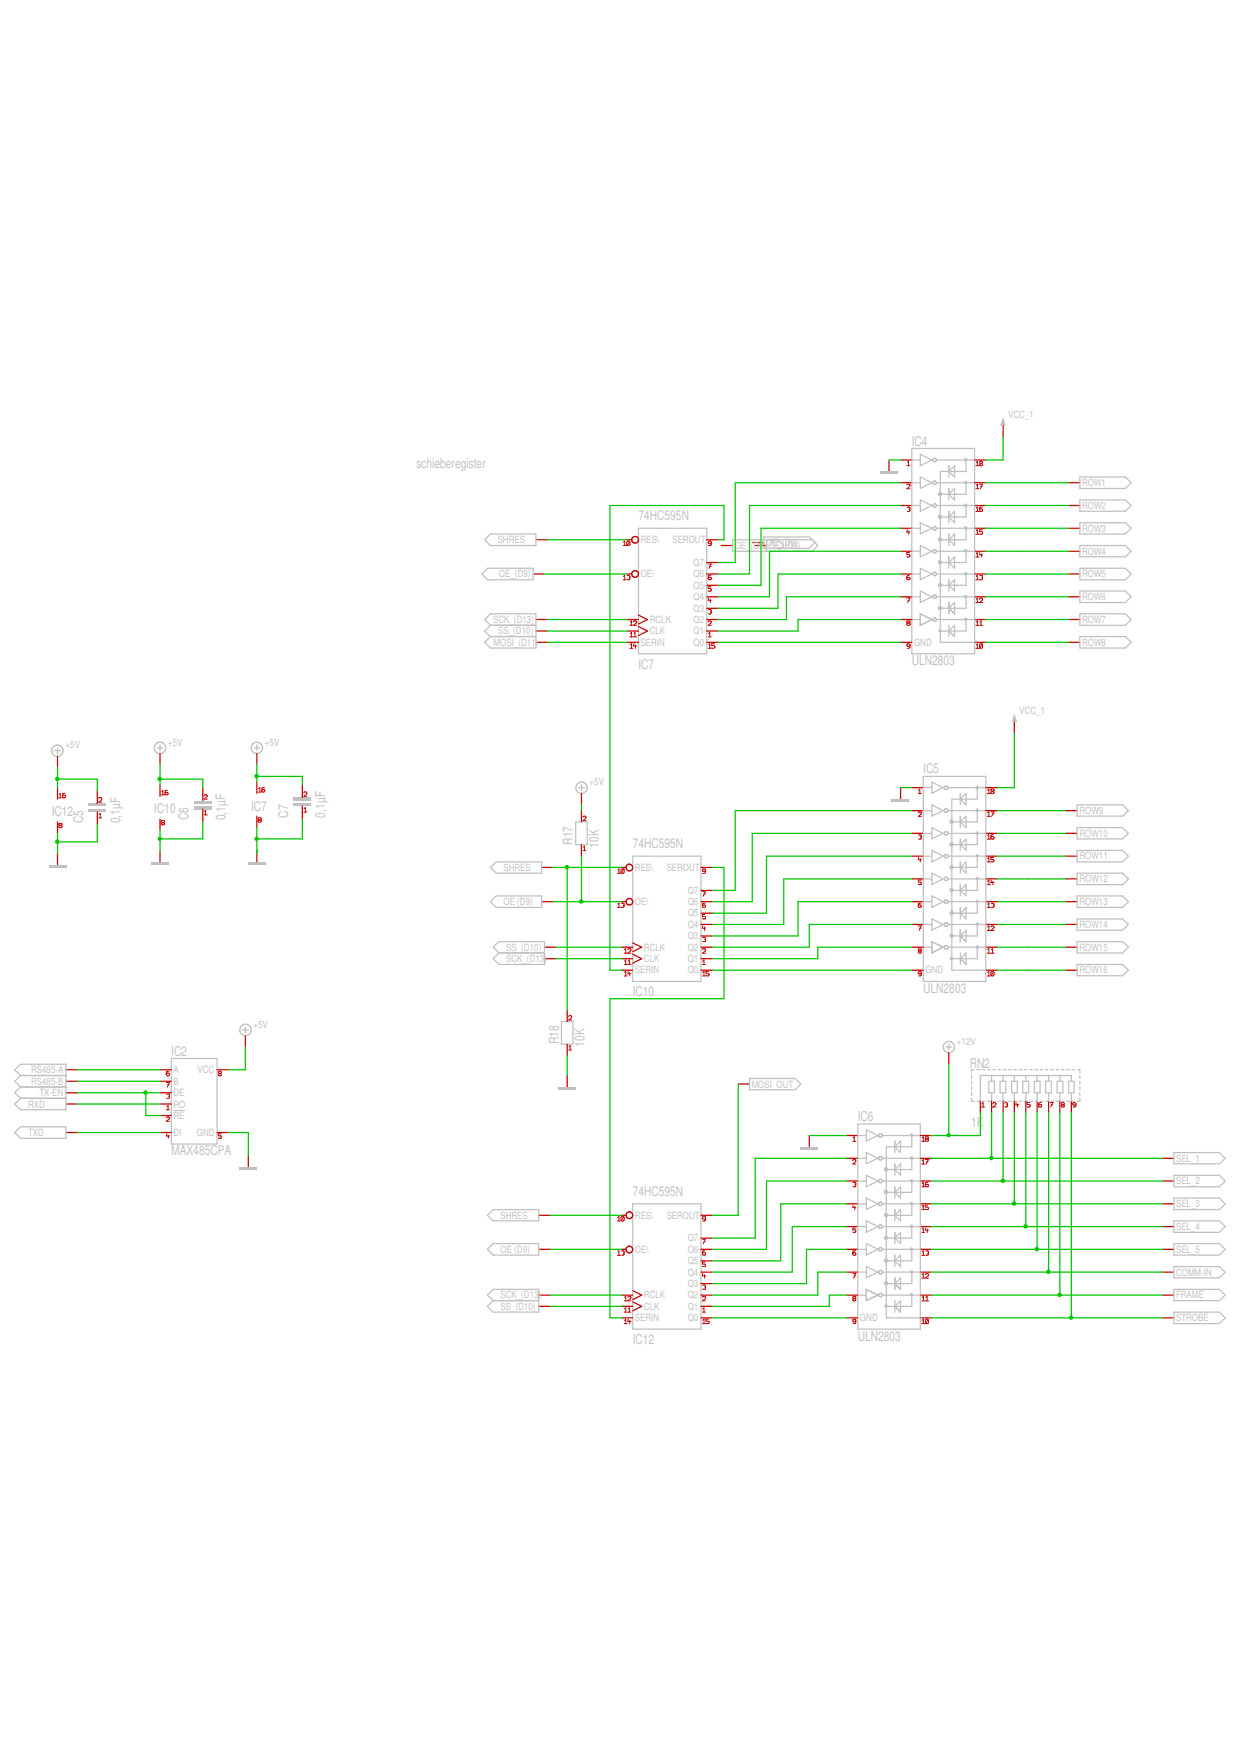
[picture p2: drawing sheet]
<svg xmlns="http://www.w3.org/2000/svg" width="210mm" height="297mm" viewBox="0 0 210 297" stroke-linecap="round" stroke-linejoin="round" font-family="sans-serif">
<path d="M11.2 185h1.9M11.2 191.7h1.9M11.2 186.9h1.9M11.2 183h1.9M11.2 181.1h1.9M42 195.5v2" fill="none" stroke="#c80000" stroke-width=".21"/>
<path d="M3.5 182l-1-.9 1-1h7.7v7.7h-7.7l-1-.9 1-1M3.5 190.7h7.7v2h-7.7l-1-1zM3.5 184h7.7M3.5 184l-1 1 1 .9M3.5 185.9h7.7M3.5 182h7.7M3.5 182l-1 1 1 1" fill="none" stroke="#c0c0c0" stroke-width=".21"/>
<path d="M40.6 197.5h2.9v.5h-2.9z" fill-rule="evenodd" fill="#c0c0c0"/>
<g fill="none" stroke="#c0c0c0" stroke-width=".21">
<path d="M29 179.2h7.7v14.4h-7.7zM41.1 174.3h.9M41.5 173.9v.9"/>
<circle cx="41.6" cy="174.3" r=".97"/>
</g>
<path d="M41.5 175.3v1.9M27.1 181.1h1.9M27.1 191.7h1.9M27.1 185h1.9M27.1 188.8h1.9M36.7 191.7h2" fill="none" stroke="#c80000" stroke-width=".21"/>
<path d="M28.2 189.2a.28 .28 0 0 1 .2-.2 .28 .28 0 0 1 .3 .3l-.5 .5h.5M28.2 185.2h.4l.1 .1-.1 .2M28.2 191.9v.4h.5M28.5 192.1v.6M28.6 185.5h.1M28.6 181.3l-.4 .1v.5a.28 .28 0 0 0 .2 .2 .28 .28 0 0 0 .3-.3 .28 .28 0 0 0-.3-.2 .28 .28 0 0 0-.2 .2M28.6 185.5l.1 .2a.27 .27 0 0 1-.2 .2 .27 .27 0 0 1-.3-.1M37.4 191.9h-.4v.3l.4 .1v.3h-.4" fill="none" stroke="#c80000" stroke-width=".17"/>
<path d="M29.4 187.9h1.8v.1h-1.8z" fill-rule="evenodd" fill="#c0c0c0"/>
<path d="M122 92.3h2M127.3 91.8h2M127.8 92.3h2M27.1 186.9h1.9M27.1 183h1.9M36.7 181.1h2M125 183.5h1.9" fill="none" stroke="#c80000" stroke-width=".21"/>
<path d="M28.2 187.8h.5M28.2 183.2h.5l-.4 .8M28.2 187.3l.2-.2v.7M28.4 183.6h.2M37 181.4v.2l.5 .2-.2 .3h-.2l-.1-.3 .5-.2v-.2l-.2-.1z" fill="none" stroke="#c80000" stroke-width=".17"/>
<path d="M124 91.4h13.5l.9 .9-.9 1h-13.5zM129.3 90.9h7.7l1 .9-1 1h-7.7zM129.8 91.4v1.9M131.7 91.4l1 .9-1 1M126.9 182.5h7.7l1 1-1 .9h-7.7z" fill="none" stroke="#c0c0c0" stroke-width=".21"/>
<g fill="#c0c0c0">
<path d="M49.7 135h2.9v.5h-2.9z" fill-rule="evenodd"/>
<path d="M49.7 136h2.9v.4h-2.9z" fill-rule="evenodd"/>
</g>
<path d="M51.2 132.8v2.2M51.2 136.4v2.2" fill="none" stroke="#c80000" stroke-width=".21"/>
<path d="M51.4 134.2l.2-.2 .3 .1v.3l-.5 .4h.5M51.4 137.5h.5M51.5 136.9l.2-.2v.8" fill="none" stroke="#c80000" stroke-width=".17"/>
<g fill="#c0c0c0">
<path d="M32.9 135.5h2.9v.5h-2.9z" fill-rule="evenodd"/>
<path d="M32.9 136.4h2.9v.5h-2.9z" fill-rule="evenodd"/>
</g>
<path d="M34.3 133.3v2.2M34.3 136.9v2.2" fill="none" stroke="#c80000" stroke-width=".21"/>
<path d="M34.5 134.7a.28 .28 0 0 1 .3-.2 .28 .28 0 0 1 .3 .2l-.6 .6h.6M34.5 137.9h.6M34.6 137.4l.2-.2v.7" fill="none" stroke="#c80000" stroke-width=".17"/>
<g fill="#c0c0c0">
<path d="M15 136h2.9v.4h-2.9z" fill-rule="evenodd"/>
<path d="M15 136.9h2.9v.5h-2.9z" fill-rule="evenodd"/>
</g>
<g fill="none" stroke="#c80000" stroke-width=".21">
<path d="M16.5 133.8v2.2M16.5 137.4v2.2M98.4 137.2v1.9M98.4 143v1.9M96 170.9v2M96 176.7v1.9M143.3 199.9h1.9M143.3 196h1.9M143.3 192.2h1.9M155.8 199.9h1.9M165.9 186.4v1.9M167.9 186.4v1.9"/>
<path d="M169.8 186.4v1.9M171.7 186.4v1.9M173.7 186.4v1.9M175.6 186.4v1.9M177.5 186.4v1.9M179.4 186.4v1.9M181.4 186.4v1.9M143.3 203.8h1.9M143.3 207.6h1.9M143.3 211.5h1.9M143.3 215.3h1.9M155.8 203.8h1.9"/>
<path d="M155.8 207.6h1.9M155.8 211.5h1.9M155.8 215.3h1.9M155.8 219.2h1.9M143.3 223.1h1.9M155.8 223.1h1.9"/>
</g>
<g fill="none" stroke="#c80000" stroke-width=".17">
<path d="M16.7 135.2l.2-.2h.3v.4l-.5 .4h.5M16.7 138.4h.5M16.8 137.8l.2-.1v.7M98.7 138.3l.1-.2 .3 .1v.3l-.4 .4h.5M98.7 144h.5M98.7 143.4l.2-.2v.8M96.3 172.1l.1-.2 .3 .1v.3l-.4 .3h.5M96.3 177.7h.5M96.3 177.2l.2-.2v.7M144.4 196.5l.2-.2h.2v.3l-.4 .4h.5M144.4 193.2h.5M144.4 192.6l.2-.2v.8"/>
<path d="M166.2 187.4h.5M166.2 186.8l.2-.2v.8M168.1 186.8a.28 .28 0 0 1 .3-.2 .28 .28 0 0 1 .2 .3l-.5 .5h.5M170.1 186.7a.27 .27 0 0 1 .3-.1 .27 .27 0 0 1 .2 .3l-.1 .1M170.4 187h.1M170.5 187l.1 .1-.1 .2h-.4M172 186.6v.4h.5M172.3 186.8v.6M174.3 186.6h-.4v.3l.4 .1 .1 .2-.2 .2-.3-.1M176.3 186.6h-.3l-.2 .2 .1 .5h.4v-.3l-.3-.1-.2 .2M177.7 186.6h.6l-.5 .8M177.9 187h.3"/>
<path d="M179.7 186.7l.1-.1 .4 .1v.2l-.5 .2 .1 .3h.2l.2-.3-.5-.2zM182.1 186.9a.28 .28 0 0 1-.3 .2 .28 .28 0 0 1-.2-.3 .28 .28 0 0 1 .2-.2 .28 .28 0 0 1 .3 .2l-.1 .5-.3 .1M144.4 215.6h.5l-.4 .7M144.4 200.2l.2-.1 .2 .1v.3M144.4 204v.3h.5M144.6 215.9h.2M144.7 204.2v.5M144.7 200.5h.1M144.8 207.9h-.4v.3h.3l.2 .1-.1 .2h-.4M144.8 211.7l-.4 .1v.1v.5l.2 .1 .2-.1v-.3l-.1-.1-.3 .1v.1M144.8 200.5v.3h-.4M156 204.7h.5"/>
<path d="M156 208.6h.5M156 212.5h.5M156 216.3h.5M156 200.9h.5M156.1 200.3l.2-.2v.8M156.1 204.2l.2-.2v.7M156.1 208l.2-.1v.7M156.1 211.9l.2-.2v.8M156.1 215.7l.2-.1v.7M156.1 219.6l.2-.2v.8M156.6 215.7l.2-.1h.3l.1 .2-.6 .5h.6M156.7 211.8h.4l.1 .1-.1 .2"/>
<path d="M156.7 207.9l-.1 .3h.6M156.7 219.6l.2-.2v.8M157 208v.6M157.1 212.1h.1M157.1 204h-.5v.3h.5l.1 .3-.2 .1h-.4M157.1 200.1h-.3l-.2 .2 .1 .5h.4l.1-.1-.1-.2-.3-.1-.2 .2M157.1 212.1l.1 .2a.27 .27 0 0 1-.2 .2 .27 .27 0 0 1-.3-.1M144.9 223.5l-.3 .2-.2-.1v-.2l.3-.1 .2 .2-.1 .5h-.4M156 220.2h.5M156 224h.5M156.1 223.5l.2-.2v.7M156.6 220.2h.6"/>
<path d="M157.1 223.4l.1 .5-.2 .1h-.3M157.1 223.4a.27 .27 0 0 0-.3-.1 .27 .27 0 0 0-.2 .2l.1 .5M157.1 223.4l-.4 .6"/>
</g>
<g fill="none" stroke="#c0c0c0" stroke-width=".21">
<path d="M97.5 139.1h1.9v3.9h-1.9zM95 172.9h2v3.8h-2zM145.2 190.2h10.6v34.8h-10.6zM164.5 182v.5M164.5 183v.5M164.5 184v.4M164.5 185v.4M164.5 185.9v.5h.4M164.9 181.1h-.4v.5M165.4 181.1h.4M165.4 186.4h.4M166.3 181.1h.4"/>
<path d="M166.3 186.4h.4M167.2 181.1h.4M167.2 186.4h.4M167.4 183h.9v2h-.9zM167.9 182v1M167.9 185v1.4M168.1 181.1h.4M168.1 186.4h.4M169 181.1h.4M169 186.4h.4M169.3 183h1v2h-1zM169.8 182v1"/>
<path d="M169.8 185v1.4M169.8 181.1h.5M169.8 186.4h.5M170.7 181.1h.5M170.7 186.4h.5M171.2 183h1v2h-1zM171.6 181.1h.5M171.6 186.4h.5M171.7 182v1M171.7 185v1.4M172.5 181.1h.5M172.5 186.4h.5"/>
<path d="M173.1 183h1v2h-1zM173.4 181.1h.5M173.4 186.4h.5M173.7 182v1M173.7 185v1.4M174.3 181.1h.5M174.3 186.4h.5M175.1 183h1v2h-1zM175.2 181.1h.4M175.2 186.4h.4M175.6 182v1M175.6 185v1.4"/>
<path d="M176.1 181.1h.4M176.1 186.4h.4M177 183h1v2h-1zM177 181.1h.4M177 186.4h.4M177.5 182v1M177.5 185v1.4M177.9 181.1h.5M177.9 186.4h.5M178.8 181.1h.4M178.8 186.4h.4M178.9 183h1v2h-1z"/>
<path d="M179.4 182v1M179.4 185v1.4M179.7 181.1h.4M179.7 186.4h.4M180.6 181.1h.4M180.6 186.4h.4M180.9 183h.9v2h-.9zM181.4 183v-1h-15.5v4.4M181.4 185v1.4M181.4 181.1h.5M181.4 186.4h.5M182.4 181.1h.4v.5"/>
<path d="M182.8 182v.5M182.8 183v.5M182.8 184v.4M182.8 185v.4M182.8 185.9v.5h-.4"/>
</g>
<g fill="#c0c0c0">
<circle cx="150" cy="217.2" r=".38"/>
<circle cx="150" cy="213.4" r=".38"/>
<circle cx="150" cy="209.5" r=".38"/>
<circle cx="150" cy="205.7" r=".38"/>
<circle cx="150" cy="201.8" r=".38"/>
<circle cx="150" cy="197.9" r=".38"/>
</g>
<g fill="none" stroke="#c0c0c0" stroke-width=".21">
<path d="M150 198h2.9M151.5 193.1v2M151.5 197v1.9M151.5 198l.9-1v1.9zM152.4 193.1v2l-.9-1zM152.9 194.1h-2.9v29h5.8M150 201.8h2.9M150 205.7h2.9M150 209.5h2.9M150 213.4h2.9M150 217.3h2.9M151.5 200.9v1.9"/>
<path d="M151.5 204.7v1.9M151.5 208.6v1.9M151.5 212.4v2M151.5 216.3v1.9M151.5 201.8l.9-.9v1.9zM151.5 213.4l.9-1v2zM151.5 217.3l.9-1v1.9zM152.4 204.7v1.9l-.9-.9zM152.4 208.6v1.9l-.9-1z"/>
</g>
<g fill="#c0c0c0">
<circle cx="154.3" cy="215.3" r=".31"/>
<circle cx="154.3" cy="211.4" r=".3"/>
<circle cx="154.3" cy="207.6" r=".3"/>
<circle cx="154.3" cy="203.7" r=".3"/>
<circle cx="154.3" cy="199.9" r=".3"/>
<circle cx="154.3" cy="196" r=".31"/>
<circle cx="154.3" cy="192.1" r=".31"/>
</g>
<g fill="none" stroke="#c0c0c0" stroke-width=".21">
<path d="M145.2 192.2h1.4M145.2 196h1.4M145.2 199.9h1.4M146.6 191.2l2 1-2 .9zM146.6 195.1l2 .9-2 1zM146.6 198.9l2 1-2 1zM148.8 195.8l.4-.1 .2 .2-.2 .4-.4-.1zM149.4 192.2h6.4M149.4 196h6.4M149.4 199.9h6.4M154.3 192.2v1.9h-1.4M154.3 196v2h-1.4"/>
<path d="M154.3 199.9v1.9h-1.4M145.2 203.8h1.4M145.2 211.5h1.4M145.2 207.6h1.4M145.2 215.3h1.4M146.6 218.2l2 1-2 .9zM146.6 202.8l2 1-2 .9zM146.6 206.6l2 1-2 1zM146.6 210.5l2 1-2 .9zM149.4 203.8h6.4M149.4 211.5h6.4M149.4 207.6h6.4"/>
<path d="M149.4 215.3h6.4M154.3 203.8v1.9h-1.4M154.3 207.6v1.9h-1.4M154.3 211.5v1.9h-1.4M154.3 215.3v2h-1.4"/>
<circle cx="149.1" cy="199.9" r=".32"/>
<circle cx="149.1" cy="192.2" r=".32"/>
<circle cx="149" cy="203.7" r=".31"/>
<circle cx="149.1" cy="215.3" r=".32"/>
<circle cx="149.1" cy="211.5" r=".31"/>
<circle cx="149.1" cy="207.6" r=".31"/>
</g>
<path d="M155.8 192.2h1.9M155.8 196h1.9" fill="none" stroke="#c80000" stroke-width=".21"/>
<path d="M156 193.2h.5M156 197h.5M156.1 192.6l.2-.2v.8M156.1 196.5l.2-.2v.7M156.6 192.5v.2l.6 .2-.1 .3h-.3l-.2-.3 .6-.2v-.2l-.1-.1h-.3zM156.6 196.3h.6l-.4 .7M156.8 196.6h.3" fill="none" stroke="#c80000" stroke-width=".17"/>
<g fill="#c0c0c0">
<circle cx="154.3" cy="219.1" r=".31"/>
<circle cx="150" cy="221.1" r=".3"/>
</g>
<path d="M156.3 131.4h10.6v34.7h-10.6zM145.2 219.2h1.4M146.6 214.4l2 .9-2 1zM146.6 218.2l2 1-2 .9zM148.9 218.9h.3l.2 .2-.2 .4-.4-.1v-.3zM149.5 219.2h6.3M151.5 216.3v1.9M151.5 217.3l.9 .9M154.3 219.2v1.9h-4.3M151.5 221.1l.9-1v2zM151.5 220.1v2" fill="none" stroke="#c0c0c0" stroke-width=".21"/>
<g fill="none" stroke="#c80000" stroke-width=".21">
<path d="M154.3 137.2h2M154.3 133.3h2M154.3 144.9h2M154.3 148.8h2M154.3 152.6h2M154.3 156.5h2M154.3 141.1h2M166.9 144.9h1.9M166.9 148.8h1.9M166.9 152.6h1.9M166.9 156.5h1.9M166.9 141.1h1.9"/>
<path d="M154.3 164.2h2M166.9 160.3h1.9M166.9 164.2h1.9M143.3 219.2h1.9"/>
</g>
<g fill="none" stroke="#c80000" stroke-width=".17">
<path d="M155.4 137.6l.1-.1h.4v.3l-.5 .4h.6M155.4 134.3h.6M155.5 133.7l.2-.1v.7M155.4 156.7h.6l-.4 .8M155.5 141.4l.2-.1 .2 .1v.2M155.5 145.1l-.1 .4h.6M155.7 157.1h.2M155.8 145.3v.6M155.8 141.6h.1M155.9 149h-.5v.3l.5 .1v.3h-.5M155.9 152.9h-.4l-.1 .1 .1 .5h.4v-.3h-.1h-.3l-.1 .2M155.9 141.6v.4h-.4"/>
<path d="M167.1 145.9h.5M167.1 149.7h.5M167.1 153.6h.5M167.1 157.5h.5M167.1 142h.5M167.2 141.5l.2-.2v.7M167.2 145.3l.2-.2v.8M167.2 149.2l.2-.2v.7M167.2 153l.2-.1v.7M167.2 156.9l.2-.2v.8M167.7 156.9l.2-.2 .3 .1 .1 .2-.6 .5h.6M167.8 152.9h.4l.1 .1-.1 .2"/>
<path d="M167.8 149l-.1 .4h.6M168.1 149.2v.5M168.1 153.2h.1M168.2 145.1h-.5v.4h.5l.1 .2-.2 .2-.4-.1M168.2 141.3h-.3l-.2 .2 .1 .5h.4l.1-.1-.1-.3h-.3l-.2 .2M168.2 153.2l.1 .2-.1 .1h-.4M156 164.7l-.2 .1h-.3v-.3l.3-.1 .2 .2-.1 .5-.4 .1M167.1 161.3h.5M167.1 165.2h.5M167.2 160.7l.2-.1v.7M167.2 164.6l.2-.2v.8M167.7 161.3h.6"/>
<path d="M167.8 160.7l.2-.1v.7M168.2 164.5l.1 .5a.27 .27 0 0 1-.2 .2 .27 .27 0 0 1-.3-.1M168.2 164.5a.28 .28 0 0 0-.5 .1l.1 .5M168.2 164.5l-.4 .6M144.4 219.5v.2l.5 .2-.2 .3h-.2l-.1-.3 .5-.2v-.2l-.2-.1z"/>
</g>
<g fill="#c0c0c0">
<circle cx="161.1" cy="158.4" r=".38"/>
<circle cx="161.1" cy="154.5" r=".38"/>
<circle cx="161.1" cy="150.7" r=".38"/>
<circle cx="161.1" cy="146.8" r=".38"/>
<circle cx="161.1" cy="142.9" r=".38"/>
<circle cx="161.1" cy="139.1" r=".38"/>
</g>
<g fill="none" stroke="#c0c0c0" stroke-width=".21">
<path d="M161.1 139.1h2.9M162.6 134.3v1.9M162.6 138.1v2M163.5 134.3v1.9l-.9-.9zM163.5 138.1v2l-.9-1zM164 135.3h-2.9v28.9h5.8M161.1 143h2.9M161.1 146.8h2.9M161.1 150.7h2.9M161.1 154.6h2.9M161.1 158.4h2.9M162.6 142v1.9"/>
<path d="M162.6 145.9v1.9M162.6 149.7v1.9M162.6 153.6v1.9M162.6 157.4v2M162.6 143l.9-1v1.9zM162.6 146.8l.9-.9v1.9zM162.6 154.6l.9-1v1.9zM162.6 158.4l.9-1v2zM163.5 149.7v1.9l-.9-.9z"/>
</g>
<g fill="#c0c0c0">
<circle cx="165.4" cy="156.4" r=".3"/>
<circle cx="165.4" cy="152.6" r=".3"/>
<circle cx="165.4" cy="148.7" r=".3"/>
<circle cx="165.4" cy="144.9" r=".3"/>
<circle cx="165.4" cy="141" r=".3"/>
<circle cx="165.4" cy="137.1" r=".31"/>
<circle cx="165.4" cy="133.3" r=".31"/>
</g>
<g fill="none" stroke="#c0c0c0" stroke-width=".21">
<path d="M156.3 133.3h1.4M156.3 137.2h1.4M157.7 132.4l1.9 .9-1.9 1zM157.7 136.2l1.9 1-1.9 .9zM159.9 133.1h.4l.1 .1v.2l-.1 .2h-.3l-.1-.2zM160.4 133.3h6.5M160.4 137.2h6.5M165.4 133.3v2h-1.4M165.4 137.2v1.9h-1.4M156.3 141.1h1.4M156.3 144.9h1.4M156.3 152.6h1.4"/>
<path d="M156.3 148.8h1.4M156.3 156.5h1.4M157.7 159.4l1.9 .9-1.9 1zM157.7 140.1l1.9 1-1.9 .9zM157.7 143.9l1.9 1-1.9 1zM157.7 147.8l1.9 1-1.9 .9zM157.7 151.6l1.9 1-1.9 1zM159.9 140.8h.4l.1 .1v.2l-.2 .3-.2-.1-.1-.2zM159.9 156.3l.4-.1 .1 .2v.2l-.1 .2h-.3l-.1-.2zM160.4 141.1h6.5M160.4 144.9h6.5M160.4 152.6h6.5"/>
<path d="M160.4 148.8h6.5M160.4 156.5h6.5M165.4 141.1v1.9h-1.4M165.4 144.9v1.9h-1.4M165.4 148.8v1.9h-1.4M165.4 152.6v2h-1.4M165.4 156.5v1.9h-1.4"/>
<circle cx="160.1" cy="137.2" r=".32"/>
<circle cx="160.1" cy="144.9" r=".32"/>
<circle cx="160.1" cy="148.8" r=".31"/>
<circle cx="160.1" cy="152.6" r=".3"/>
</g>
<path d="M166.9 133.3h1.9M166.9 137.2h1.9" fill="none" stroke="#c80000" stroke-width=".21"/>
<path d="M167.1 134.3h.5M167.1 138.2h.5M167.2 133.7l.2-.1v.7M167.2 137.6l.2-.2v.8M167.7 137.4h.6l-.4 .8M167.9 133.6l-.2 .2 .6 .3-.2 .2h-.2l-.2-.1v-.1l.6-.3-.2-.2zM167.9 137.8h.3" fill="none" stroke="#c80000" stroke-width=".17"/>
<g fill="#c0c0c0">
<circle cx="165.4" cy="160.3" r=".31"/>
<circle cx="161.1" cy="162.2" r=".31"/>
</g>
<g fill="none" stroke="#c0c0c0" stroke-width=".21">
<path d="M154.3 75.9h10.7v34.8h-10.7zM157.7 155.5l1.9 1-1.9 .9zM157.7 159.4l1.9 .9-1.9 1zM162.6 157.4v2M162.6 158.4l.9 1M156.3 160.3h1.4M160.6 160.3h6.3M162.6 162.3l.9-1v1.9zM162.6 161.3v1.9M165.4 160.3v2h-4.3"/>
<circle cx="160.1" cy="160.3" r=".32"/>
</g>
<g fill="none" stroke="#c80000" stroke-width=".21">
<path d="M152.4 77.9h1.9M152.4 89.4h1.9M152.4 93.3h1.9M152.4 97.2h1.9M152.4 85.6h1.9M152.4 81.7h1.9M165 89.4h1.9M165 93.3h1.9M165 97.2h1.9M165 85.6h1.9M152.4 101h1.9M152.4 108.7h1.9"/>
<path d="M165 101h1.9M165 104.9h1.9M165 108.7h1.9M154.3 160.3h2"/>
</g>
<g fill="none" stroke="#c80000" stroke-width=".17">
<path d="M153.5 78.8h.6M153.6 78.3l.2-.2v.7M153.5 82.1l.2-.1h.3l.1 .2-.6 .5h.6M153.6 85.9h.4l.1 .1-.1 .2M153.6 89.7l-.1 .3h.6M153.8 89.8v.6M153.9 86.2h.1M154 93.5h-.5v.4h.3l.3 .1-.3 .3-.3-.1M154 97.4h-.3l-.2 .2 .1 .5h.4l.1-.1-.1-.3h-.3l-.2 .2M154 86.2l.1 .2a.27 .27 0 0 1-.2 .2 .27 .27 0 0 1-.3-.1M165.2 90.4h.5M165.2 94.3h.5"/>
<path d="M165.2 98.1h.5M165.2 86.6h.5M165.3 86l.1-.2v.8M165.3 89.8l.1-.1v.7M165.3 93.7l.1-.2v.8M165.3 97.6l.1-.2v.7M165.9 97.5h.4v.2M165.9 93.5l-.1 .4h.5M166.2 93.7v.6M166.2 97.7h.1M166.3 89.7h-.5v.3h.5v.3l-.1 .1-.4-.1M166.3 85.8l-.4 .1-.1 .1 .1 .5 .1 .1 .3-.1v-.3l-.1-.1h-.2l-.2 .2"/>
<path d="M166.3 97.7v.4h-.4M153.5 101.2h.6l-.5 .8M153.7 101.6h.3M154.1 109.2l-.3 .2-.2-.1-.1-.1 .1-.2h.2l.3 .1-.1 .5-.4 .1M165.2 102h.5M165.2 105.8h.5M165.2 109.7h.5M165.3 101.4l.1-.2v.8M165.3 105.3l.1-.2v.7M165.3 109.1l.1-.1v.7M165.8 101.4l.2-.2 .3 .1v.3l-.5 .4h.5M165.8 105.8h.5"/>
<path d="M165.9 105.3l.2-.2v.7M166.3 109v.6h-.4M166.3 109h-.4v.6M166.3 109l-.4 .6M155.4 160.7l.2-.1 .4 .1v.1l-.6 .3 .2 .2h.2l.2-.2-.6-.3z"/>
</g>
<g fill="#c0c0c0">
<circle cx="159.1" cy="102.9" r=".38"/>
<circle cx="159.1" cy="99" r=".38"/>
<circle cx="159.1" cy="95.2" r=".38"/>
<circle cx="159.1" cy="91.3" r=".38"/>
<circle cx="159.1" cy="87.5" r=".38"/>
<circle cx="159.1" cy="83.6" r=".38"/>
</g>
<g fill="none" stroke="#c0c0c0" stroke-width=".21">
<path d="M160.6 78.8v1.9M161.6 78.8v1.9l-1-.9zM162.1 79.8h-2.9v28.9h5.8M159.2 87.5h2.9M159.2 91.4h2.9M159.2 95.2h2.9M159.2 99.1h2.9M159.2 83.7h2.9M160.6 82.7v1.9M160.6 86.5v2M160.6 90.4v1.9M160.6 94.2v2"/>
<path d="M160.6 98.1v1.9M160.6 87.5l1-1v2zM160.6 95.2l1-1v2zM160.6 99.1l1-1v1.9zM161.6 82.7v1.9l-1-.9zM161.6 90.4v1.9l-1-.9zM159.2 103h2.9M160.6 102v1.9M160.6 103l1-1v1.9z"/>
</g>
<g fill="#c0c0c0">
<circle cx="163.5" cy="101" r=".31"/>
<circle cx="163.5" cy="97.1" r=".31"/>
<circle cx="163.5" cy="93.2" r=".32"/>
<circle cx="163.5" cy="89.4" r=".32"/>
<circle cx="163.5" cy="85.5" r=".32"/>
<circle cx="163.5" cy="81.7" r=".31"/>
<circle cx="163.5" cy="77.8" r=".31"/>
</g>
<g fill="none" stroke="#c0c0c0" stroke-width=".21">
<path d="M154.3 77.9h1.5M155.8 76.9l1.9 1-1.9 .9zM158.5 77.9h6.5M163.5 77.9v1.9h-1.4M154.3 81.7h1.5M154.3 85.6h1.5M154.3 89.4h1.5M154.3 97.2h1.5M154.3 93.3h1.5M155.8 80.7l1.9 1-1.9 1zM155.8 84.6l1.9 1-1.9 .9zM155.8 88.5l1.9 .9-1.9 1z"/>
<path d="M155.8 92.3l1.9 1-1.9 .9zM155.8 96.2l1.9 1-1.9 .9zM158 85.4l.2-.1 .3 .1v.3l-.1 .2-.4-.1-.1-.2zM158.1 93l.4 .1v.3l-.1 .2a.31 .31 0 0 1-.4-.2 .31 .31 0 0 1 .1-.4zM158.5 81.7h6.5M158.5 85.6h6.5M158.5 89.4h6.5M158.5 97.2h6.5M158.5 93.3h6.5M163.5 81.7v2h-1.4M163.5 85.6v1.9h-1.4M163.5 89.4v2h-1.4"/>
<path d="M163.5 93.3v1.9h-1.4M163.5 97.2v1.9h-1.4M154.3 101h1.5M155.8 103.9l1.9 1-1.9 .9zM158.5 101h6.5M163.5 101v2h-1.4"/>
<circle cx="158.2" cy="77.9" r=".3"/>
<circle cx="158.2" cy="89.4" r=".31"/>
<circle cx="158.2" cy="81.7" r=".29"/>
<circle cx="158.2" cy="97.2" r=".3"/>
<circle cx="158.2" cy="101" r=".29"/>
</g>
<path d="M165 77.9h1.9M165 81.7h1.9" fill="none" stroke="#c80000" stroke-width=".21"/>
<path d="M165.2 78.8h.5M165.3 78.3l.1-.2v.7M165.8 78.2l.1-.1 .4 .1v.1l-.5 .3 .1 .2h.3l.1-.2-.5-.3zM165.2 82.7h.5M165.3 82.1l.1-.1v.7M165.8 82h.5l-.4 .7M166 82.3h.3" fill="none" stroke="#c80000" stroke-width=".17"/>
<g fill="#c0c0c0">
<circle cx="163.5" cy="104.8" r=".31"/>
<circle cx="159.1" cy="106.8" r=".3"/>
</g>
<g fill="none" stroke="#c0c0c0" stroke-width=".21">
<path d="M83 90.4h7.7v1.9h-7.7l-1-.9zM108.1 89.4h11.5v21.3h-11.5zM154.3 104.9h1.5M155.8 100l1.9 1-1.9 1zM155.8 103.9l1.9 1-1.9 .9zM158.7 104.9h6.3M160.6 106.8l1-1v1.9zM160.6 102v1.9M160.6 105.8v1.9M160.6 103l1 .9M163.5 104.9v1.9h-4.3M98 133.3h.9"/>
<path d="M98.4 132.8v1M83 146.8l1-.9h7.7v1.9h-7.7zM107.1 144.9h11.6v21.2h-11.6zM83.5 204.7h7.7v1.9h-7.7l-1-.9zM107.1 203.8h11.6v21.2h-11.6zM198.7 214.4h7.7l1 .9-1 1h-7.7z"/>
<circle cx="158.2" cy="104.9" r=".29"/>
<circle cx="98.4" cy="133.3" r=".97"/>
</g>
<g fill="none" stroke="#c80000" stroke-width=".21">
<path d="M90.7 91.4h2M106.1 91.4h.8M106.1 97.2h.8M119.6 91.4h2M119.6 97.2h2M119.6 95.2h2M119.6 99.1h2M106.1 104.9h2M106.1 108.7h2M106.1 106.8h2M108.1 104.1l1.5 .8-1.5 .7M108.1 106l1.5 .8-1.5 .8"/>
<path d="M119.6 104.9h2M119.6 108.7h2M119.6 106.8h2M119.6 101h2M119.6 103h2M152.4 104.9h1.9M9.7 133.3v2M9.7 139.1v2M27.1 132.8v2M27.1 138.6v1.9M43.5 132.4v1.9M43.5 138.1v2"/>
<path d="M98.4 134.3v1.9M91.7 146.8h1.9M105.2 146.8h.8M105.2 152.6h.8M107.1 159.6l1.5 .7-1.5 .8M118.7 146.8h1.9M118.7 152.6h1.9M118.7 150.7h1.9M118.7 154.6h1.9M118.7 156.5h1.9M118.7 158.4h1.9M105.2 164.2h1.9"/>
<path d="M105.2 160.3h1.9M105.2 162.3h1.9M107.1 161.5l1.5 .8-1.5 .7M118.7 164.2h1.9M118.7 160.3h1.9M118.7 162.3h1.9M96 182v2M91.2 205.7h1.9M105.2 205.7h.8M105.2 211.5h.8M105.2 219.2h1.9M107.1 218.4l1.5 .8-1.5 .8"/>
<path d="M118.7 205.7h1.9M118.7 211.5h1.9M118.7 219.2h1.9M118.7 209.5h1.9M118.7 213.4h1.9M118.7 215.3h1.9M118.7 217.3h1.9M196.8 215.3h1.9M105.2 223.1h1.9M105.2 221.1h1.9M107.1 220.3l1.5 .8-1.5 .8M118.7 223.1h1.9"/>
<path d="M118.7 221.1h1.9"/>
<circle cx="107.5" cy="97.1" r=".56"/>
<circle cx="107.5" cy="91.4" r=".58"/>
<circle cx="106.5" cy="152.6" r=".56"/>
<circle cx="106.5" cy="146.8" r=".56"/>
<circle cx="106.5" cy="211.5" r=".56"/>
<circle cx="106.5" cy="205.7" r=".56"/>
</g>
<g fill="none" stroke="#c80000" stroke-width=".17">
<path d="M105.5 92.3h.5M105.5 98.1h.5M105.5 91.8l.2-.2v.7M105.5 97.6l.2-.2v.7M106.2 97.5a.27 .27 0 0 1 .3-.1 .27 .27 0 0 1 .1 .2v.1M106.5 97.7h.1M106.6 91.7v.5l-.2 .1h-.2M106.6 91.7a.27 .27 0 0 0-.3-.1 .27 .27 0 0 0-.2 .2l.1 .5M106.6 97.7v.2v.2h-.4M106.6 91.7l-.4 .6M119.9 95.5h.5l-.4 .7M120.1 95.8h.3"/>
<path d="M120.4 97.4h-.3l-.2 .2v.5h.5v-.4h-.3l-.2 .2M120.4 99.3h-.5v.3h.3l.2 .2-.2 .3-.3-.1M120.4 91.8l-.2 .2h-.1l-.2-.2v-.1l.3-.1 .2 .2v.5h-.5M106.6 105.8h.5M106.6 109.7h.5M106.6 107.8h.5M106.7 105.3l.2-.2v.7M106.7 107.2l.2-.2v.8M106.7 109.1l.2-.1v.7M107.2 105.3a.28 .28 0 0 1 .3-.2 .28 .28 0 0 1 .3 .2l-.6 .5h.6M107.2 107.8h.6M107.3 109l-.1 .3h.6"/>
<path d="M107.3 107.2l.2-.2v.8M107.6 109.1v.6M119.9 105.3l.2-.2 .3 .1v.3l-.5 .3h.5M119.9 109.7h.5M119.9 107.8h.5M119.9 103.2h.5v.3M119.9 107.2l.2-.2v.8M119.9 109.1l.2-.1v.7M119.9 101.2v.4h.5M120.2 101.4v.6M120.3 103.5h.1M120.4 103.5v.3l-.2 .1-.3-.1"/>
<path d="M120.9 109h-.4v.3h.3l.2 .2-.2 .2-.3-.1M153.6 105.1h.3l.2 .1v.1l-.6 .3 .1 .2h.3l.2-.2-.6-.3zM9.9 135h.6M9.9 139.4v.2l.6 .2-.1 .3h-.3l-.2-.3 .6-.2v-.2h-.1zM10 134.5l.2-.2v.7M11 134.3h-.4v.2v.5h.2h.2l.1-.2-.2-.2h-.1l-.2 .2M27.3 134.5h.6M27.3 139v.1l.6 .3-.2 .2h-.3l-.1-.2 .6-.3v-.1l-.2-.1h-.3zM27.4 134l.2-.2v.7M28.4 133.8h-.3l-.2 .2 .1 .5h.4v-.3l-.3-.1-.2 .2M43.7 134.1h.5M43.7 138.5l.1-.1h.3l.1 .1v.1l-.5 .3 .1 .2h.3l.1-.2-.5-.3z"/>
<path d="M43.8 133.5l.2-.2v.8M44.8 133.3h-.4l-.1 .2 .1 .5h.4v-.2l-.1-.2-.3 .1-.1 .1M104.5 147.8h.5M104.5 153.6h.5M104.6 147.2l.2-.1v.7M104.6 153l.2-.1v.7M105.2 152.9h.4l.1 .1-.1 .2M105.5 153.2h.1M105.6 147.1l.1 .5a.27 .27 0 0 1-.2 .2 .27 .27 0 0 1-.3-.1M105.6 153.2l.1 .2-.1 .1h-.4M105.6 147.1h-.3l-.2 .1 .1 .5M105.6 147.1l-.4 .6"/>
<path d="M118.9 150.9h.5l-.4 .8M119 158.7l.1-.1 .3 .1v.3M119 156.7l-.1 .4h.5M119.1 151.3h.3M119.3 156.9v.6M119.3 159h.1M119.4 152.9h-.4l-.1 .1 .1 .5h.4v-.3h-.1h-.3l-.1 .2M119.4 154.8h-.5v.3l.5 .1v.1v.2h-.5M119.4 159v.3h-.4M119.4 147.3l-.1 .2-.3-.1v-.3h.3l.1 .1v.5l-.4 .1M105.7 165.2h.5M105.7 161.3h.5"/>
<path d="M105.7 163.2h.5M105.7 160.7l.2-.1v.7M105.7 162.7l.2-.2v.7M105.7 164.6l.2-.2v.8M106.3 160.7l.2-.1h.2l.1 .2-.5 .5h.5M106.3 163.2h.5M106.3 162.7l.3-.2v.7M106.3 164.4v.4h.5M106.6 164.6v.6M118.9 160.7l.1-.1h.4v.4l-.5 .3h.5M118.9 165.2h.5M118.9 163.2h.5"/>
<path d="M119 162.7l.2-.2v.7M119 164.6l.2-.2v.8M120 164.4h-.5v.3h.3l.3 .3a.33 .33 0 0 1-.6 .1M104.5 206.7h.5M104.5 212.5h.5M104.6 206.1l.2-.2v.8M104.6 211.9l.2-.2v.8M105.2 211.8h.4l.1 .1-.1 .2M105.5 212.1h.1M105.6 206l.1 .5a.27 .27 0 0 1-.2 .2 .27 .27 0 0 1-.3-.1M105.6 206l-.3-.1-.2 .2 .1 .5M105.6 212.1l.1 .2a.27 .27 0 0 1-.2 .2 .27 .27 0 0 1-.3-.1"/>
<path d="M105.6 206l-.4 .6M105.7 219.6l.2-.2v.8M106.3 219.6l.2-.2 .2 .1 .1 .2-.5 .5h.5M118.9 219.6l.1-.1h.4v.3l-.5 .4h.5M118.9 209.8h.5l-.4 .7M119 217.6l.1-.1 .3 .1v.2M119 215.6l-.1 .3h.5M119.1 210.1h.3M119.3 215.7v.6M119.3 217.8h.1M119.4 211.7l-.4 .1-.1 .1 .1 .5 .1 .1 .3-.1v-.3l-.1-.1-.3 .1-.1 .1M119.4 213.6h-.5v.4h.5v.1v.2h-.5"/>
<path d="M119.4 217.8v.4h-.4M119.4 206.2l-.1 .1h-.3v-.3l.3-.1 .1 .2v.5l-.4 .1M105.7 224h.5M105.7 220.2h.5M105.7 222.1h.5M105.7 221.5l.2-.1v.7M105.7 223.5l.2-.2v.7M106.3 222.1h.5M106.3 223.3v.3h.5M106.3 221.5l.3-.1v.7M106.6 223.5v.5M118.9 224h.5"/>
<path d="M118.9 222.1h.5M119 221.5l.2-.1v.7M119 223.5l.2-.2v.7M120 223.3h-.5v.3h.5l.1 .3-.3 .1h-.3"/>
</g>
<path d="M94.6 184h2.9v.4h-2.9z" fill-rule="evenodd" fill="#c0c0c0"/>
<g fill="none" stroke="#c80000" stroke-width=".21">
<path d="M90.3 97.2h1.9M180.9 81.7h1.9M90.7 106.8h2M90.7 104.9h2M90.7 108.7h2M9.7 128v2M27.1 127.6v1.9M43.5 127.6v1.9M43.5 143.9v2M91.7 152.6h1.9M92.2 160.3h1.9M92.2 162.3h1.9"/>
<path d="M196.8 199.9h1.9M196.8 196h1.9M91.2 219.2h1.9M91.2 211.5h1.9M196.8 211.5h1.9M196.8 207.6h1.9M196.8 203.8h1.9M91.2 221.1h1.9"/>
</g>
<g fill="none" stroke="#c0c0c0" stroke-width=".21">
<path d="M82.5 96.2h7.8v1.9h-7.8l-.9-.9zM182.8 80.7h7.7l1 1-1 1h-7.7zM83 105.8l-1-.9 1-1h7.7v5.8h-7.7l-1-1 1-1M83 105.8h7.7M83 105.8l-1 1 1 .9M83 107.7h7.7M9.2 127h1M9.7 126.6v1M26.6 126.6h1M27.1 126.1v.9M43 126.6h.9M43.5 126.1v.9"/>
<path d="M84 151.6h7.7v2h-7.7l-1-1zM83.5 160.3l1-.9h7.7v3.8h-7.7l-1-.9 1-1zM84.5 161.3h7.7M198.7 195.1h7.7l1 .9-1 1h-7.7zM198.7 198.9h7.7l1 1-1 1h-7.7zM83.5 210.5h7.7v1.9h-7.7l-1-.9zM83.5 218.2h7.7v3.9h-7.7l-1-1 1-1-1-.9zM198.7 202.8h7.7l1 1-1 .9h-7.7zM198.7 206.6h7.7l1 1-1 1h-7.7zM198.7 210.5h7.7l1 1-1 .9h-7.7zM83.5 220.1h7.7"/>
<circle cx="9.7" cy="127.1" r=".97"/>
<circle cx="27.1" cy="126.6" r=".98"/>
<circle cx="43.5" cy="126.6" r=".95"/>
</g>
<path d="M42 145.9h2.9v.4h-2.9z" fill-rule="evenodd" fill="#c0c0c0"/>
<path d="M27.1 143.9v2" fill="none" stroke="#c80000" stroke-width=".21"/>
<path d="M25.7 145.9h2.8v.4h-2.8z" fill-rule="evenodd" fill="#c0c0c0"/>
<path d="M9.7 144.4v1.9" fill="none" stroke="#c80000" stroke-width=".21"/>
<path d="M8.3 146.3h2.9v.5h-2.9z" fill-rule="evenodd" fill="#c0c0c0"/>
<g fill="none" stroke="#c0c0c0" stroke-width=".21">
<path d="M160.1 177.2h1M160.6 176.7v1M198.7 218.2h7.7l1 1-1 .9h-7.7zM198.7 222.1h7.7l1 1-1 .9h-7.7z"/>
<circle cx="160.6" cy="177.2" r=".97"/>
</g>
<path d="M160.6 178.2v1.9M196.8 219.2h1.9M196.8 223.1h1.9" fill="none" stroke="#c80000" stroke-width=".21"/>
<path d="M171.7 120.8l.5 1.4h-1z" fill="#c0c0c0"/>
<path d="M171.7 122.2v2" fill="none" stroke="#c80000" stroke-width=".21"/>
<path d="M169.8 70.6l.5 1.5h-1z" fill="#c0c0c0"/>
<g fill="none" stroke="#c80000" stroke-width=".21">
<path d="M169.8 72.1v1.9M180.9 97.2h1.9M180.9 93.3h1.9M180.9 89.4h1.9M180.9 85.6h1.9M180.9 108.7h1.9M180.9 104.9h1.9M180.9 101h1.9M180.4 137.2h1.9M180.4 156.5h1.9M180.4 152.6h1.9M180.4 148.8h1.9"/>
<path d="M180.4 144.9h1.9M180.4 141.1h1.9M180.4 164.2h1.9M180.4 160.3h1.9M137 192.2v1.9"/>
</g>
<g fill="none" stroke="#c0c0c0" stroke-width=".21">
<path d="M182.8 84.6h7.7l1 1-1 .9h-7.7zM182.8 88.5h7.7l1 .9-1 1h-7.7zM182.8 92.3h7.7l1 1-1 .9h-7.7zM182.8 96.2h7.7l1 1-1 .9h-7.7zM182.8 100h7.7l1 1-1 1h-7.7zM182.8 103.9h7.7l1 1-1 .9h-7.7zM182.8 107.7h7.7l1 1-1 1h-7.7zM182.3 136.2h7.7l1 1-1 .9h-7.7zM182.3 140.1h7.7l1 1-1 .9h-7.7zM182.3 143.9h7.7l1 1-1 1h-7.7zM182.3 147.8h7.7l1 1-1 .9h-7.7zM182.3 151.6h7.7l1 1-1 1h-7.7z"/>
<path d="M182.3 155.5h7.7l1 1-1 .9h-7.7zM182.3 159.4h7.7l1 .9-1 1h-7.7zM182.3 163.2h7.7l1 1-1 .9h-7.7z"/>
</g>
<path d="M135.6 194.1h2.8v.5h-2.8z" fill-rule="evenodd" fill="#c0c0c0"/>
<path d="M152.4 133.3v2" fill="none" stroke="#c80000" stroke-width=".21"/>
<path d="M151 135.3h2.9v.4h-2.9z" fill-rule="evenodd" fill="#c0c0c0"/>
<path d="M150.5 77.9v1.9" fill="none" stroke="#c80000" stroke-width=".21"/>
<path d="M149.1 79.8h2.8v.5h-2.8z" fill-rule="evenodd" fill="#c0c0c0"/>
<circle cx="24.6" cy="184.9" r=".38" fill="#00c800"/>
<path d="M121.6 91.4h1v-5.8h-19.3v78.6h1.9M92.7 108.7h13.4M120.6 146.8h2v22.2h-19.3v54.1h1.9M41.5 177.2v3.9h-2.8M13.1 185h14M13.1 183h14M13.1 181.1h14M24.7 185v3.8h2.4M125 183.5v22.2h-4.4" fill="none" stroke="#00c800" stroke-width=".21"/>
<circle cx="98.4" cy="152.6" r=".38" fill="#00c800"/>
<path d="M93.6 152.6h11.6M98.4 144.9v7.7M93.1 211.5h12.1M175.6 211.5h21.2" fill="none" stroke="#00c800" stroke-width=".21"/>
<circle cx="175.5" cy="211.4" r=".38" fill="#00c800"/>
<path d="M175.6 188.3v23.2h-17.9M173.7 207.6h23.1" fill="none" stroke="#00c800" stroke-width=".21"/>
<circle cx="173.6" cy="207.6" r=".38" fill="#00c800"/>
<path d="M173.7 188.3v19.3h-16M171.7 203.8h25.1" fill="none" stroke="#00c800" stroke-width=".21"/>
<circle cx="171.7" cy="203.7" r=".38" fill="#00c800"/>
<path d="M171.7 188.3v15.5h-14" fill="none" stroke="#00c800" stroke-width=".21"/>
<circle cx="169.8" cy="199.9" r=".38" fill="#00c800"/>
<path d="M157.7 199.9h39.1M167.9 196h28.9M169.8 188.3v11.6" fill="none" stroke="#00c800" stroke-width=".21"/>
<circle cx="167.8" cy="196" r=".38" fill="#00c800"/>
<path d="M166.9 81.7h14M167.9 188.3v7.7h-10.2" fill="none" stroke="#00c800" stroke-width=".21"/>
<circle cx="177.5" cy="215.3" r=".38" fill="#00c800"/>
<g fill="none" stroke="#00c800" stroke-width=".21">
<path d="M152.4 81.7h-27.9v13.5h-2.9M152.4 85.6h-25.5v11.6h-5.3M152.4 97.2h-20.7v5.8h-10.1M152.4 89.4h-23.6v9.7h-7.2M152.4 93.3h-22.1v7.7h-8.7M121.6 108.7h30.8M152.4 104.9h-17.3v1.9h-13.5M152.4 101h-19.3v3.9h-11.5M154.3 137.2h-29.8v13.5h-3.9M154.3 144.9h-24.5v9.7h-9.2M154.3 141.1h-27v11.5h-6.7M154.3 152.6h-19.2v5.8h-14.5"/>
<path d="M154.3 148.8h-21.6v7.7h-12.1M154.3 156.5h-17.3v3.8h-16.4M120.6 164.2h33.7M154.3 160.3h-15.9v2h-17.8M143.3 196h-15.5v13.5h-7.2M143.3 199.9h-13.5v11.6h-9.2M177.5 188.3v27M143.3 207.6h-9.2v7.7h-13.5M143.3 215.3h-4.9v3.9h-17.8M143.3 211.5h-6.8v5.8h-15.9M143.3 203.8h-11.1v9.6h-11.6M143.3 219.2h-2.9v1.9h-19.8"/>
<path d="M157.7 215.3h39.1M120.6 223.1h22.7"/>
</g>
<circle cx="181.3" cy="223" r=".38" fill="#00c800"/>
<path d="M181.4 188.3v34.8M157.7 223.1h39.1" fill="none" stroke="#00c800" stroke-width=".21"/>
<circle cx="179.4" cy="219.2" r=".38" fill="#00c800"/>
<g fill="none" stroke="#00c800" stroke-width=".21">
<path d="M169.8 74v3.9h-2.9M166.9 97.2h14M166.9 93.3h14M166.9 89.4h14M166.9 85.6h14M166.9 108.7h14M166.9 104.9h14M166.9 101h14M168.8 137.2h11.6M171.7 124.2v9.1h-2.9M168.8 156.5h11.6M168.8 152.6h11.6"/>
<path d="M168.8 148.8h11.6M168.8 144.9h11.6M168.8 141.1h11.6M168.8 164.2h11.6M168.8 160.3h11.6M179.4 188.3v30.9M157.7 219.2h39.1"/>
</g>
<circle cx="96" cy="146.8" r=".38" fill="#00c800"/>
<g fill="none" stroke="#00c800" stroke-width=".21">
<path d="M92.2 97.2h13.9M92.7 91.4h13.4M92.7 104.9h13.4M92.7 106.8h13.4M34.3 131.9v1.4M98.4 136.2v1M93.6 146.8h11.6M96 146.8v24.1M94.1 162.3h11.1M94.1 160.3h11.1M13.1 186.9h14M13.1 191.7h14"/>
<path d="M93.1 205.7h12.1M93.1 219.2h12.1M93.1 221.1h12.1"/>
</g>
<circle cx="43.4" cy="131.4" r=".38" fill="#00c800"/>
<path d="M43.5 129.5v1.9h7.7v1.4" fill="none" stroke="#00c800" stroke-width=".21"/>
<circle cx="27.1" cy="131.8" r=".38" fill="#00c800"/>
<path d="M27.1 129.5v2.4h7.2" fill="none" stroke="#00c800" stroke-width=".21"/>
<circle cx="9.7" cy="131.8" r=".38" fill="#00c800"/>
<path d="M9.7 130v3.3M9.7 131.9h6.8v1.9M27.1 131.9v.9M43.5 131.4v1" fill="none" stroke="#00c800" stroke-width=".21"/>
<circle cx="160.6" cy="192.1" r=".37" fill="#00c800"/>
<path d="M150.5 77.9h1.9M16.5 139.6v2.9M152.4 133.3h1.9M96 178.6v3.4M38.7 191.7h3.3v3.8M137 192.2h6.3M160.6 180.1v12.1M165.9 188.3v3.9h-8.2" fill="none" stroke="#00c800" stroke-width=".21"/>
<circle cx="9.7" cy="142.5" r=".38" fill="#00c800"/>
<path d="M34.3 139.1v2.9M9.7 141.1v1.4h6.8" fill="none" stroke="#00c800" stroke-width=".21"/>
<circle cx="27.1" cy="142" r=".37" fill="#00c800"/>
<path d="M51.2 138.6v3.4M27.1 140.5v1.5h7.2" fill="none" stroke="#00c800" stroke-width=".21"/>
<circle cx="43.4" cy="142" r=".37" fill="#00c800"/>
<path d="M9.7 142.5v1.9M27.1 142v1.9M43.5 140.1v4.3M43.5 142h7.7" fill="none" stroke="#00c800" stroke-width=".21"/>
<g font-size="2.3" fill="#c0c0c0">
<text x="154.3" y="75.4">IC4</text>
<text x="70.5" y="79.3">schieberegister</text>
<text x="108.1" y="88.1">74HC595N</text>
<text x="108.1" y="113.2">IC7</text>
<text x="154.3" y="112.6">ULN2803</text>
<text x="156.3" y="130.9">IC5</text>
<text x="26.1" y="137.7">IC10</text>
<text x="42.5" y="137.2">IC7</text>
<text x="8.8" y="138.1">IC12</text>
<text x="14.1" y="139.4" transform="rotate(-90 14.1 139.4)">C5</text>
<text x="20.3" y="139.4" transform="rotate(-90 20.3 139.4)">0,1µF</text>
<text x="31.9" y="138.9" transform="rotate(-90 31.9 138.9)">C6</text>
<text x="38.2" y="138.9" transform="rotate(-90 38.2 138.9)">0,1µF</text>
<text x="48.8" y="138.4" transform="rotate(-90 48.8 138.4)">C7</text>
<text x="55" y="138.4" transform="rotate(-90 55 138.4)">0,1µF</text>
<text x="97" y="143" transform="rotate(-90 97 143)">R17</text>
<text x="101.3" y="143.5" transform="rotate(-90 101.3 143.5)">10K</text>
<text x="107.1" y="143.5">74HC595N</text>
<text x="107.1" y="168.6">IC10</text>
<text x="156.3" y="168.1">ULN2803</text>
<text x="29" y="178.6">IC2</text>
<text x="94.6" y="176.7" transform="rotate(-90 94.6 176.7)">R18</text>
<text x="98.9" y="177.2" transform="rotate(-90 98.9 177.2)">10K</text>
<text x="164.2" y="180.7">RN2</text>
<text x="145.2" y="189.8">IC6</text>
<text x="164.4" y="190.8">1K</text>
<text x="29" y="195.5">MAX485CPA</text>
<text x="107.1" y="202.4">74HC595N</text>
<text x="107.1" y="227.5">IC12</text>
<text x="145.2" y="226.9">ULN2803</text>
</g>
<g font-size="1.7" fill="#c0c0c0">
<text x="170.6" y="70.7">VCC_1</text>
<text x="183.2" y="82.3">ROW1</text>
<text x="183.2" y="86.1">ROW2</text>
<text x="84.2" y="91.9">SHRES</text>
<text x="108.5" y="91.9">RES\</text>
<text x="113.8" y="91.9">SEROUT</text>
<text x="117.4" y="95.8">Q7</text>
<text x="124.4" y="92.9">OE_(D9)</text>
<text x="129.7" y="92.4">OE_(D9)</text>
<text x="183.2" y="93.9">ROW4</text>
<text x="183.2" y="90">ROW3</text>
<text x="84.5" y="97.7">OE_(D9)</text>
<text x="108.5" y="97.7">OE\</text>
<text x="117.4" y="97.7">Q6</text>
<text x="117.4" y="99.7">Q5</text>
<text x="117.4" y="101.6">Q4</text>
<text x="183.2" y="101.6">ROW6</text>
<text x="183.2" y="97.7">ROW5</text>
<text x="83.5" y="105.5">SCK_(D13)</text>
<text x="84.3" y="107.4">SS_(D10)</text>
<text x="110" y="105.5">RCLK</text>
<text x="110" y="107.4">CLK</text>
<text x="117.4" y="103.5">Q3</text>
<text x="117.4" y="105.5">Q2</text>
<text x="117.4" y="107.4">Q1</text>
<text x="183.2" y="105.5">ROW7</text>
<text x="83.6" y="109.3">MOSI_(D11)</text>
<text x="108.5" y="109.3">SERIN</text>
<text x="117.4" y="109.3">Q0</text>
<text x="154.7" y="109.3">GND</text>
<text x="183.2" y="109.3">ROW8</text>
<text x="172.6" y="120.9">VCC_1</text>
<text x="11.1" y="126.7">+5V</text>
<text x="28.4" y="126.2">+5V</text>
<text x="44.8" y="126.2">+5V</text>
<text x="99.8" y="132.9">+5V</text>
<text x="182.7" y="137.8">ROW9</text>
<text x="182.7" y="141.6">ROW10</text>
<text x="85.2" y="147.4">SHRES</text>
<text x="107.5" y="147.4">RES\</text>
<text x="112.9" y="147.4">SEROUT</text>
<text x="182.7" y="149.3">ROW12</text>
<text x="182.7" y="145.5">ROW11</text>
<text x="85.2" y="153.2">OE (D9)</text>
<text x="107.5" y="153.2">OE\</text>
<text x="116.4" y="151.3">Q7</text>
<text x="116.4" y="153.2">Q6</text>
<text x="116.4" y="155.1">Q5</text>
<text x="182.7" y="153.2">ROW13</text>
<text x="85.7" y="160.9">SS_(D10)</text>
<text x="109" y="160.9">RCLK</text>
<text x="116.4" y="157.1">Q4</text>
<text x="116.4" y="159">Q3</text>
<text x="116.4" y="160.9">Q2</text>
<text x="182.7" y="160.9">ROW15</text>
<text x="182.7" y="157.1">ROW14</text>
<text x="85.7" y="162.9">SCK_(D13)</text>
<text x="107.5" y="164.8">SERIN</text>
<text x="109" y="162.9">CLK</text>
<text x="116.4" y="164.8">Q0</text>
<text x="116.4" y="162.9">Q1</text>
<text x="156.7" y="164.8">GND</text>
<text x="182.7" y="164.8">ROW16</text>
<text x="42.9" y="173.9">+5V</text>
<text x="162" y="176.8">+12V</text>
<text x="5.2" y="183.6">RS485-B</text>
<text x="5.2" y="181.7">RS485-A</text>
<text x="6.7" y="185.5">TX-EN</text>
<text x="29.4" y="181.7">A</text>
<text x="29.4" y="185.5">DE</text>
<text x="29.4" y="183.6">B</text>
<text x="33.4" y="181.7">VCC</text>
<text x="127.3" y="184.1">MOSI_OUT</text>
<text x="4.7" y="187.5">RXD</text>
<text x="29.4" y="189.4">RE</text>
<text x="29.4" y="187.5">RO</text>
<text x="4.7" y="192.3">TXD</text>
<text x="29.4" y="192.3">DI</text>
<text x="33.3" y="192.3">GND</text>
<text x="199.1" y="196.6">SEL_1</text>
<text x="199.1" y="200.4">SEL_2</text>
<text x="84.7" y="206.2">SHRES</text>
<text x="107.5" y="206.2">RES\</text>
<text x="112.9" y="206.2">SEROUT</text>
<text x="199.1" y="208.2">SEL_4</text>
<text x="199.1" y="204.3">SEL_3</text>
<text x="84.7" y="212">OE (D9)</text>
<text x="107.5" y="212">OE\</text>
<text x="116.4" y="210.1">Q7</text>
<text x="116.4" y="212">Q6</text>
<text x="116.4" y="214">Q5</text>
<text x="116.4" y="215.9">Q4</text>
<text x="199.1" y="215.9">COMM-IN</text>
<text x="199.1" y="212">SEL_5</text>
<text x="84.7" y="221.7">SS_(D10)</text>
<text x="84.7" y="219.8">SCK_(D13)</text>
<text x="109" y="219.8">RCLK</text>
<text x="109" y="221.7">CLK</text>
<text x="116.4" y="217.8">Q3</text>
<text x="116.4" y="219.8">Q2</text>
<text x="116.4" y="221.7">Q1</text>
<text x="199.1" y="219.8">FRAME</text>
<text x="107.5" y="223.6">SERIN</text>
<text x="116.4" y="223.6">Q0</text>
<text x="145.6" y="223.6">GND</text>
<text x="199.1" y="223.6">STROBE</text>
</g>
</svg>
